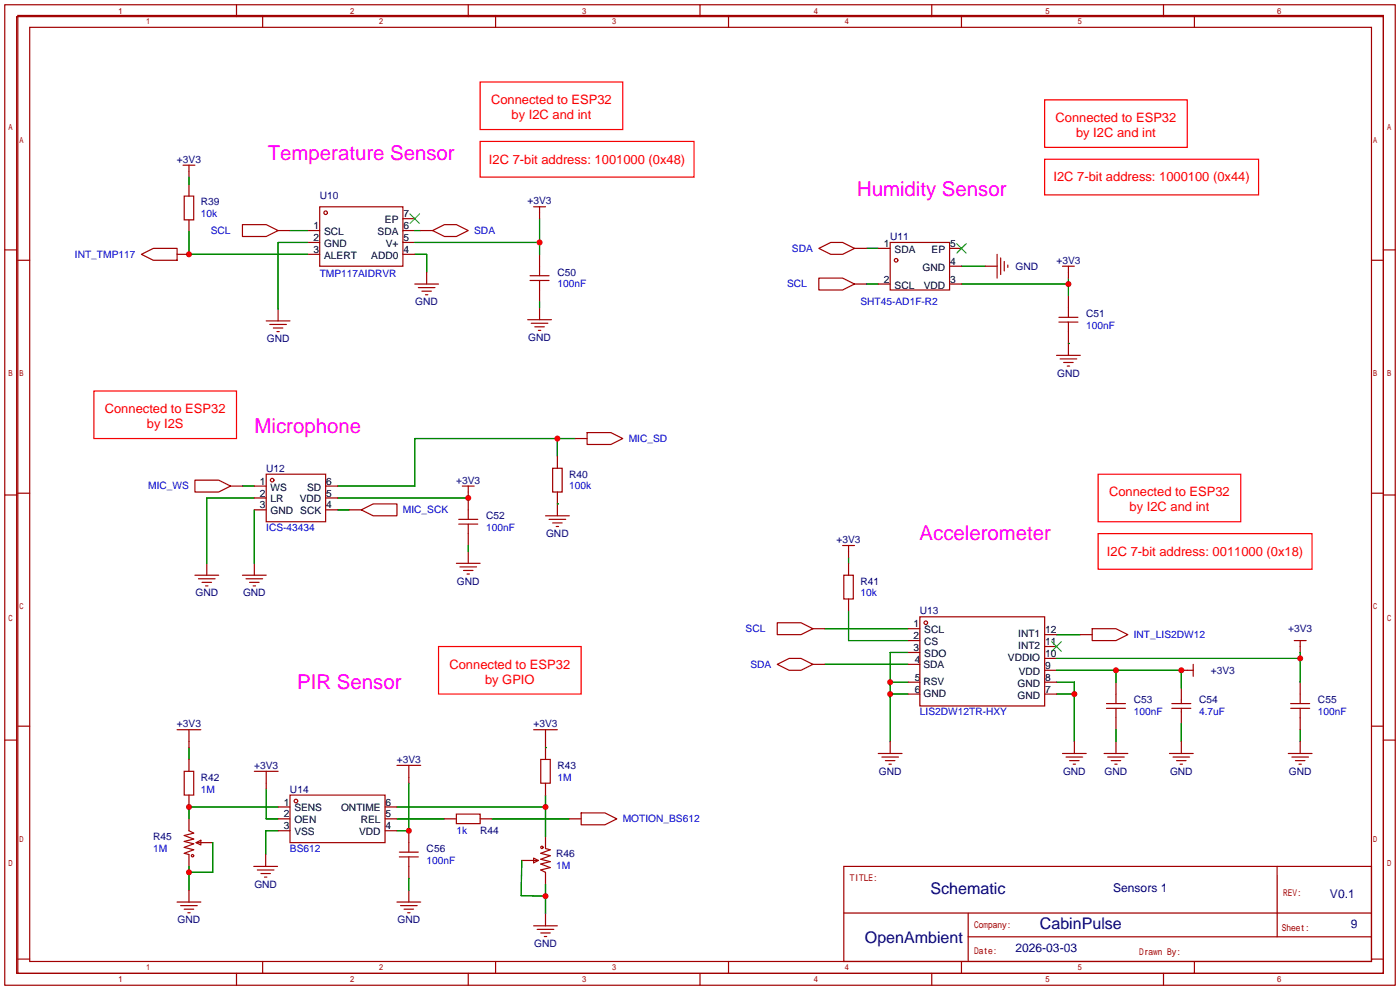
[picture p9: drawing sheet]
<svg xmlns="http://www.w3.org/2000/svg" width="299mm" height="212mm" viewBox="0 0 299 212" stroke-linecap="round" stroke-linejoin="round" font-family="sans-serif">
<g fill="none" stroke="#a10000" stroke-width=".25">
<path d="M1 1h297.2v209.6h-297.2zM3.6 3.6h292.1v204.4h-292.1zM3.8 3.3h291.9v204.7h-291.9zM6.3 5.8h286.8v199.7h-286.8zM50.5 1v2.6M56.1 3.3v2.5M100.1 1v2.6M105.9 3.3v2.5M149.6 1v2.6M155.7 3.3v2.5M199.1 1v2.6M205.5 3.3v2.5"/>
<path d="M248.7 1v2.6M255.3 3.3v2.5M39.1 35.3h2.6M40.4 35.3v2.5M40.4 39.4v2.5M1 53.4h2.6M3.8 55.6h2.5M30.2 54.4l2.6-1.3h5v2.5h-5zM37.8 54.4h2.6M39.4 41.9h2v5.1h-2zM40.4 47v2.5M51.8 48h5.1l2.5 1.3-2.5 1.2h-5.1z"/>
<path d="M59.4 49.3h2.6M65.8 49.3h2.5M65.8 51.8h2.5M65.8 54.4h2.5M68.3 44.2h17.8v12.7h-17.8zM86.1 49.3h2.5M86.1 51.8h2.5M86.1 54.4h2.5M86.1 46.7h2.5M89.9 49.3h2.6M91.2 58.2v2.5M92.5 49.3l2.5-1.3h2.5l2.6 1.3-2.6 1.2h-2.5z"/>
<path d="M113.3 59.9h4M113.3 58.9h4M114 44.2h2.6M115.3 44.2v2.5M115.3 54.4v4.5M115.3 59.9v4.6M175 59.4h5.1l2.5 1.3-2.5 1.3h-5.1zM175 53.1l2.5-1.3h2.6l2.5 1.3-2.5 1.3h-2.6zM182.6 53.1h2.6M187.7 53.1h2.5M190.2 51.8h12.7v10.2h-12.7zM202.9 56.9h2.6"/>
<path d="M202.9 53.1h2.6M210.6 56.9h2.5M213.1 54.4v5M213.9 55.1v3.6M214.6 55.9v2M215.4 56.6v.6M227.1 56.9h2.5M228.3 56.9v2.5M293.1 55.6h2.6M295.7 53.4h2.5M56.9 68.6h5.1M57.7 69.3h3.5"/>
<path d="M58.4 70.1h2.1M59.2 70.9h.5M59.4 66v2.6M88.6 60.7h5.1M89.4 61.5h3.6M90.2 62.2h2M90.9 63h.5M112.8 68.3h5.1M113.5 69.1h3.6M114.3 69.8h2M115.1 70.6h.5M115.3 65.8v2.5"/>
<path d="M182.6 60.7h2.6M187.7 60.7h2.5M202.9 60.7h2.6M225.8 75.9h5.1M226.3 67.8h4.1M226.3 68.8h4.1M226.6 76.7h3.5M227.3 77.5h2.1M228.1 78.2h.5M228.3 63.2v4.6M228.3 68.8v7.1M119.1 97.5v2.6"/>
<path d="M122.9 93.7h2.6M125.5 92.5h5.1l2.5 1.2-2.5 1.3h-5.1zM1 105.8h2.6M3.8 105.4h2.5M41.7 102.6h5l2.6 1.3-2.6 1.3h-5zM49.3 103.9h2.5M54.4 103.9h2.5M54.4 106.4h2.5M54.4 109h2.5M56.9 101.3h12.7v10.2h-12.7zM69.6 103.9h2.5M69.6 106.4h2.5"/>
<path d="M69.6 109h2.5M74.7 109h2.5M77.2 109l2.6-1.3h5v2.5h-5zM98 112h4.1M98 111h4.1M98.8 103.9h2.5M100.1 103.9v7.1M100.1 112v4.6M100.1 117.9v2.5M116.6 110.2h5.1M117.3 111h3.6M118.1 100.1h2v5.1h-2z"/>
<path d="M118.1 111.8h2M118.9 112.5h.5M119.1 105.2v5M180.1 116.6h2.5M181.4 116.6v2.5M293.1 105.4h2.6M295.7 105.8h2.5M41.7 122.9h5M42.4 123.7h3.6M43.2 124.5h2M43.9 125.2h.5M44.2 120.4v2.5"/>
<path d="M51.8 122.9h5.1M52.6 123.7h3.5M53.3 124.5h2.1M54.1 125.2h.5M54.4 120.4v2.5M97.5 120.4h5.1M98.3 121.2h3.6M99.1 121.9h2M99.8 122.7h.5M166.1 133.1h5.1l2.5 1.3-2.5 1.2h-5.1zM173.7 134.4h2.6M180.3 122.9h2.1v5.1h-2.1z"/>
<path d="M181.4 120.4v2.5M181.4 128v2.6M194.1 139.4h2.5M194.1 136.9h2.5M194.1 134.4h2.5M196.6 131.8h26.7v19.1h-26.7zM223.3 135.6h2.5M223.3 138.2h2.5M230.9 135.6h2.5M233.4 134.4h5.1l2.5 1.2-2.5 1.3h-5.1zM276.6 136.9h2.5M277.9 136.9v2.5"/>
<path d="M1 158.2h2.6M3.8 155.2h2.5M37.8 156h5.1M40.4 156v3.8M114 156h5.1M116.6 156v6.3M166.1 142l2.6-1.3h2.5l2.5 1.3-2.5 1.3h-2.5zM173.7 142h2.6M190.2 158.5v2.5M194.1 145.8h2.5M194.1 148.3h2.5M194.1 142h2.5"/>
<path d="M223.3 140.7h2.5M223.3 143.3h2.5M223.3 145.8h2.5M223.3 148.3h2.5M229.6 158.5v2.5M236.5 150.4h4M236.5 151.4h4M238.5 145.8v4.6M238.5 151.4v4.6M238.5 158.5v2.5M250.4 150.4h4.1M250.4 151.4h4.1"/>
<path d="M252.5 143.3h2.5M252.5 147.1v3.3M252.5 151.4v3.3M252.5 158.5v2.5M255 142v2.5M275.8 150.4h4.1M275.8 151.4h4.1M277.9 145.8v4.6M277.9 151.4v4.6M277.9 158.5v2.5M293.1 155.2h2.6M295.7 158.2h2.5"/>
<path d="M39.4 164.8h2v5.1h-2zM40.4 162.3v2.5M40.4 169.9v2.6M40.4 175v2.5l1 .6-2 .5 2 .7-2 .5 2 .5-2 .8 2 .5-2 .8 1 .2v2.6M54.4 164.8h5M56.9 164.8v3.9M59.4 175h2.6M59.4 172.5h2.6M59.4 177.5h2.6M62 169.9h20.3v10.2h-20.3zM82.3 175h2.5M82.3 172.5h2.5"/>
<path d="M82.3 177.5h2.5M84.8 163.6h5.1M87.4 163.6v3.8M87.4 177.5v4.6M95 175h2.5M97.5 174h5.1v2h-5.1zM102.6 175h2.6M115.6 162.3h2v5.1h-2zM116.6 167.4v2.5M116.6 178.8v2.6l1 .2-2 .8 2 .5-2 .7 2 .6-2 .5 2 .7-2 .5 1 .5v2.6M121.7 175h2.5M124.2 173.7h5.1l2.5 1.3-2.5 1.3h-5.1z"/>
<path d="M187.7 161h5.1M188.5 161.8h3.5M189.2 162.6h2.1M190 163.3h.5M227.1 161h5.1M227.8 161.8h3.6M228.6 162.6h2M229.4 163.3h.5M236 161h5M236.7 161.8h3.6M237.5 162.6h2M238.3 163.3h.5"/>
<path d="M249.9 161h5.1M250.7 161.8h3.6M251.5 162.6h2M252.2 163.3h.5M275.3 161h5.1M276.1 161.8h3.6M276.9 162.6h2M277.6 163.3h.5M37.8 192.8h5.1M38.6 193.5h3.6M39.4 194.3h2M40.1 195.1h.5"/>
<path d="M40.4 190.2v2.6M41.9 180.1l1-.5v1zM41.9 180.1h3.6M54.2 185.2h5.1M55 185.9h3.6M55.8 186.7h2M56.5 187.5h.5M56.8 182.6v2.6M84.8 192.8h5.1M85.3 183.1h4.1M85.3 182.1h4.1M85.6 193.5h3.6"/>
<path d="M86.4 194.3h2M87.1 195.1h.5M87.4 183.1v4.6M87.4 190.2v2.6M111.5 183.9h3.6M114 183.4l1.1 .5-1.1 .5zM114 197.9h5.1M114.8 198.6h3.6M115.6 199.4h2M116.6 195.3v2.6M180.3 185.2h112.8v20.3h-112.8zM180.4 195.1h112.6"/>
<path d="M206.9 195.1v10.2M273 185.2v15M3.8 205h2.5M50.5 208v2.6M56.1 205.5v2.5M100.1 208v2.6M105.9 205.5v2.5M116.3 200.2h.5M149.6 208v2.6M155.7 205.5v2.5M199.1 208v2.6M205.5 205.5v2.5"/>
<path d="M206.9 200.2h86.1M248.7 208v2.6M255.3 205.5v2.5M293.1 205h2.6"/>
<circle cx="69.6" cy="45.5" r=".38"/>
<circle cx="191.5" cy="55.6" r=".38"/>
<circle cx="58.2" cy="102.6" r=".38"/>
<circle cx="197.9" cy="133.1" r=".38"/>
<circle cx="63.2" cy="171.2" r=".38"/>
<circle cx="41.1" cy="182.9" r=".25"/>
<circle cx="115.8" cy="181.1" r=".25"/>
</g>
<g fill="none" stroke="#008700" stroke-width=".25">
<path d="M40.4 37.8v1.6M40.4 49.5v4.9h25.4M62 49.3h3.8M65.8 51.8h-6.4v14.2M88.6 54.4h2.6v3.8M88.6 49.3h1.3M88.6 51.8h26.7M115.3 46.7v7.7M185.2 53.1h2.5M205.5 56.9h5.1M228.3 59.4v3.8M115.3 64.5v1.3"/>
<path d="M185.2 60.7h2.5M205.5 60.7h22.8M228.3 73.4h.1M119.1 93.7v3.8M122.9 93.7h-34.3v10.2h-16.5M51.8 103.9h2.6M54.4 109v11.4M54.4 106.4h-10.2v14M72.1 109h2.6M72.1 106.4h28M100.1 116.6v1.3M119.1 107.7h.1"/>
<path d="M181.4 119.1v1.3M176.3 134.4h17.8M181.4 130.6v6.3h12.7M194.1 139.4h-3.9v19.1M225.8 135.6h5.1M277.9 139.4v6.4M40.4 159.8v2.5M116.6 159.8h.1M176.3 142h17.8M190.2 145.8h3.9M190.2 148.3h3.9M225.8 145.8h3.8v12.7"/>
<path d="M225.8 148.3h3.8M225.8 143.3h26.7v3.8M225.8 140.7h52.1M238.5 143.3v2.5M238.5 156v2.5M252.5 154.7v3.8M277.9 156v2.5M56.9 168.7v6.3h2.5M59.4 172.5h-19v2.5M59.4 177.5h-2.6v5.1M84.8 175h10.2M84.8 172.5h31.8"/>
<path d="M87.4 167.4v10.1h-2.6M105.2 175h16.5M116.6 169.9v8.9M40.4 185.2v5M45.5 180.1v6.3h-5.1M87.4 187.7v2.5M111.5 183.9l-.1 7.5 5.2 .1M116.6 189v6.3"/>
</g>
<path d="M87.6 45.7l2.1 2.1M89.7 45.7l-2.1 2.1M204.5 52.1l2 2M206.5 52.1l-2 2M224.8 137.2l2 2M226.8 137.2l-2 2" fill="none" stroke="#3c3" stroke-width=".25"/>
<path d="M102.6 17.5h30.5v10.2h-30.5zM102.6 30.2h45.7v7.6h-45.7zM223.3 21.3h30.4v10.2h-30.4zM223.3 34h45.7v7.7h-45.7zM20.1 83.6h30.4v10.1h-30.4zM234.7 101.3h30.5v10.2h-30.5zM234.7 114h45.7v7.7h-45.7zM93.7 138.2h30.5v10.1h-30.5z" fill="none" stroke="#f00" stroke-width=".25"/>
<g fill="#c00">
<circle cx="229.6" cy="148.3" r=".63"/>
<circle cx="190.2" cy="148.3" r=".63"/>
<circle cx="190.2" cy="145.8" r=".63"/>
<circle cx="40.4" cy="186.4" r=".63"/>
<circle cx="87.4" cy="177.5" r=".63"/>
<circle cx="116.6" cy="172.5" r=".63"/>
<circle cx="116.6" cy="191.5" r=".63"/>
<circle cx="40.4" cy="172.5" r=".63"/>
<circle cx="100.1" cy="106.4" r=".63"/>
<circle cx="119.1" cy="93.7" r=".63"/>
<circle cx="115.3" cy="51.8" r=".63"/>
<circle cx="40.4" cy="54.4" r=".63"/>
<circle cx="228.3" cy="60.7" r=".63"/>
<circle cx="277.9" cy="140.7" r=".63"/>
<circle cx="238.5" cy="143.3" r=".63"/>
<circle cx="252.5" cy="143.3" r=".63"/>
</g>
<g font-size="4.4" fill="#f0f">
<text x="57.3" y="34.2">Temperature Sensor</text>
<text x="183.2" y="41.8">Humidity Sensor</text>
<text x="54.4" y="92.6">Microphone</text>
<text x="196.5" y="115.5">Accelerometer</text>
<text x="63.5" y="147.2">PIR Sensor</text>
</g>
<g font-size="3.4" fill="#000080">
<text x="198.9" y="191">Schematic</text>
<text x="184.8" y="201.5">OpenAmbient</text>
<text x="222.2" y="198.6">CabinPulse</text>
</g>
<g font-size="2.8" fill="#f00">
<text x="104.9" y="22.3">Connected to ESP32</text>
<text x="109.3" y="25.5">by I2C and int</text>
<text x="225.6" y="26.1">Connected to ESP32</text>
<text x="230" y="29.3">by I2C and int</text>
<text x="104.5" y="35">I2C 7-bit address: 1001000 (0x48)</text>
<text x="225.1" y="38.8">I2C 7-bit address: 1000100 (0x44)</text>
<text x="22.4" y="88.3">Connected to ESP32</text>
<text x="31.4" y="91.5">by I2S</text>
<text x="237" y="106.1">Connected to ESP32</text>
<text x="241.4" y="109.3">by I2C and int</text>
<text x="236.6" y="118.8">I2C 7-bit address: 0011000 (0x18)</text>
<text x="96.1" y="142.9">Connected to ESP32</text>
<text x="103.7" y="146.1">by GPIO</text>
</g>
<g font-size="2.6" fill="#000080">
<text x="237.9" y="190.7">Sensors 1</text>
<text x="284.2" y="192">V0.1</text>
<text x="217" y="203.4">2026-03-03</text>
<text x="288.7" y="198.3">9</text>
</g>
<g font-size="2.2" fill="#000080">
<text x="37.8" y="34.8">+3V3</text>
<text x="42.9" y="43.9">R39</text>
<text x="68.3" y="42.6">U10</text>
<text x="112.7" y="43.7">+3V3</text>
<text x="190.2" y="51.3">U11</text>
<text x="119.1" y="58.9">C50</text>
<text x="217" y="57.6">GND</text>
<text x="225.8" y="56.4">+3V3</text>
<text x="88.8" y="65.2">GND</text>
<text x="232.2" y="67.8">C51</text>
<text x="57" y="73.1">GND</text>
<text x="112.9" y="72.9">GND</text>
<text x="225.9" y="80.5">GND</text>
<text x="56.9" y="100.8">U12</text>
<text x="97.5" y="103.3">+3V3</text>
<text x="121.7" y="102.1">R40</text>
<text x="103.9" y="111">C52</text>
<text x="116.7" y="114.8">GND</text>
<text x="178.8" y="116">+3V3</text>
<text x="97.7" y="124.9">GND</text>
<text x="183.9" y="124.9">R41</text>
<text x="41.8" y="127.5">GND</text>
<text x="51.9" y="127.5">GND</text>
<text x="196.6" y="131.3">U13</text>
<text x="275.3" y="135.1">+3V3</text>
<text x="258.8" y="144">+3V3</text>
<text x="37.8" y="155.4">+3V3</text>
<text x="114" y="155.4">+3V3</text>
<text x="242.3" y="150.3">C53</text>
<text x="256.3" y="150.3">C54</text>
<text x="281.7" y="150.3">C55</text>
<text x="42.9" y="166.8">R42</text>
<text x="54.3" y="164.3">+3V3</text>
<text x="84.8" y="163">+3V3</text>
<text x="119.1" y="164.3">R43</text>
<text x="187.8" y="165.6">GND</text>
<text x="227.2" y="165.6">GND</text>
<text x="236.1" y="165.6">GND</text>
<text x="250.1" y="165.6">GND</text>
<text x="275.5" y="165.6">GND</text>
<text x="62" y="169.4">U14</text>
<text x="32.8" y="179.5">R45</text>
<text x="102.6" y="178.3">R44</text>
<text x="91.2" y="182.1">C56</text>
<text x="118.9" y="183.1">R46</text>
<text x="54.4" y="189.7">GND</text>
<text x="38" y="197.3">GND</text>
<text x="85" y="197.3">GND</text>
<text x="114.2" y="202.4">GND</text>
</g>
<g font-size="2.2" fill="#00f">
<text x="42.9" y="46.4">10k</text>
<text x="45" y="50">SCL</text>
<text x="101.3" y="50">SDA</text>
<text x="169.3" y="53.8">SDA</text>
<text x="16" y="55.1">INT_TMP117</text>
<text x="68.3" y="59.1">TMP117AIDRVR</text>
<text x="119.1" y="61.4">100nF</text>
<text x="168.2" y="61.4">SCL</text>
<text x="183.9" y="65.2">SHT45-AD1F-R2</text>
<text x="232.2" y="70.3">100nF</text>
<text x="134.4" y="94.5">MIC_SD</text>
<text x="31.7" y="104.6">MIC_WS</text>
<text x="121.7" y="104.6">100k</text>
<text x="56.9" y="113.5">ICS-43434</text>
<text x="86.1" y="109.7">MIC_SCK</text>
<text x="103.9" y="113.5">100nF</text>
<text x="183.9" y="127.5">10k</text>
<text x="159.3" y="135.1">SCL</text>
<text x="242.3" y="136.4">INT_LIS2DW12</text>
<text x="160.4" y="142.7">SDA</text>
<text x="196.6" y="152.9">LIS2DW12TR-HXY</text>
<text x="242.3" y="152.9">100nF</text>
<text x="256.3" y="152.9">4.7uF</text>
<text x="281.7" y="152.9">100nF</text>
<text x="119.1" y="166.8">1M</text>
<text x="42.9" y="169.4">1M</text>
<text x="97.5" y="178.2">1k</text>
<text x="133.1" y="175.7">MOTION_BS612</text>
<text x="32.8" y="182.1">1M</text>
<text x="62" y="182.1">BS612</text>
<text x="91.2" y="184.6">100nF</text>
<text x="118.9" y="185.6">1M</text>
</g>
<g font-size="2.2">
<text x="82.3" y="47.7">EP</text>
<text x="86.2" y="46.4">7</text>
<text x="67" y="49">1</text>
<text x="67" y="51.5">2</text>
<text x="69.3" y="50.2">SCL</text>
<text x="69.3" y="52.8">GND</text>
<text x="80.7" y="50.2">SDA</text>
<text x="82.4" y="52.8">V+</text>
<text x="86.2" y="51.5">5</text>
<text x="86.2" y="49">6</text>
<text x="188.9" y="52.8">1</text>
<text x="203.1" y="52.8">5</text>
<text x="67" y="54">3</text>
<text x="69.3" y="55.3">ALERT</text>
<text x="79.4" y="55.3">ADD0</text>
<text x="86.2" y="54">4</text>
<text x="191.2" y="54">SDA</text>
<text x="197.2" y="57.9">GND</text>
<text x="199.1" y="54">EP</text>
<text x="203.1" y="56.6">4</text>
<text x="188.9" y="60.4">2</text>
<text x="191.2" y="61.7">SCL</text>
<text x="197.4" y="61.7">VDD</text>
<text x="203.1" y="60.4">3</text>
<text x="55.6" y="103.6">1</text>
<text x="55.6" y="106.1">2</text>
<text x="57.8" y="104.8">WS</text>
<text x="57.8" y="107.4">LR</text>
<text x="64.1" y="107.4">VDD</text>
<text x="65.6" y="104.8">SD</text>
<text x="69.7" y="106.1">5</text>
<text x="69.7" y="103.6">6</text>
<text x="55.6" y="108.7">3</text>
<text x="57.8" y="109.9">GND SCK</text>
<text x="69.7" y="108.7">4</text>
<text x="195.3" y="136.6">2</text>
<text x="195.3" y="134.1">1</text>
<text x="197.5" y="137.9">CS</text>
<text x="197.5" y="135.3">SCL</text>
<text x="217.6" y="136.1">INT1</text>
<text x="223.4" y="135.3">12</text>
<text x="223.4" y="137.9">11</text>
<text x="195.3" y="139.1">3</text>
<text x="195.5" y="141.7">4</text>
<text x="197.4" y="142.7">SDA</text>
<text x="197.5" y="140.4">SDO</text>
<text x="215.4" y="141.2">VDDIO</text>
<text x="217.6" y="138.6">INT2</text>
<text x="223.4" y="140.4">10</text>
<text x="223.4" y="142.9">9</text>
<text x="195.5" y="148">6</text>
<text x="195.5" y="145.5">5</text>
<text x="197.4" y="149">GND</text>
<text x="197.4" y="146.5">RSV</text>
<text x="217.5" y="146.8">GND</text>
<text x="217.5" y="149.3">GND</text>
<text x="217.7" y="144.2">VDD</text>
<text x="223.4" y="145.5">8</text>
<text x="223.4" y="148">7</text>
<text x="60.6" y="172.2">1</text>
<text x="62.9" y="173.4">SENS</text>
<text x="72.9" y="173.4">ONTIME</text>
<text x="82.4" y="172.2">6</text>
<text x="60.6" y="174.7">2</text>
<text x="60.6" y="177.2">3</text>
<text x="62.9" y="176">OEN</text>
<text x="62.9" y="178.5">VSS</text>
<text x="76.8" y="178.5">VDD</text>
<text x="77.1" y="176">REL</text>
<text x="82.4" y="177.2">4</text>
<text x="82.4" y="174.7">5</text>
</g>
<g font-size="2" fill="#a00000">
<text x="181.6" y="188.2">TITLE:</text>
<text x="274.2" y="191.6">REV:</text>
<text x="208.2" y="203.9">Date:</text>
<text x="208.2" y="198.4">Company:</text>
<text x="274" y="198.9">Sheet:</text>
<text x="243.5" y="204">Drawn By:</text>
</g>
</svg>
